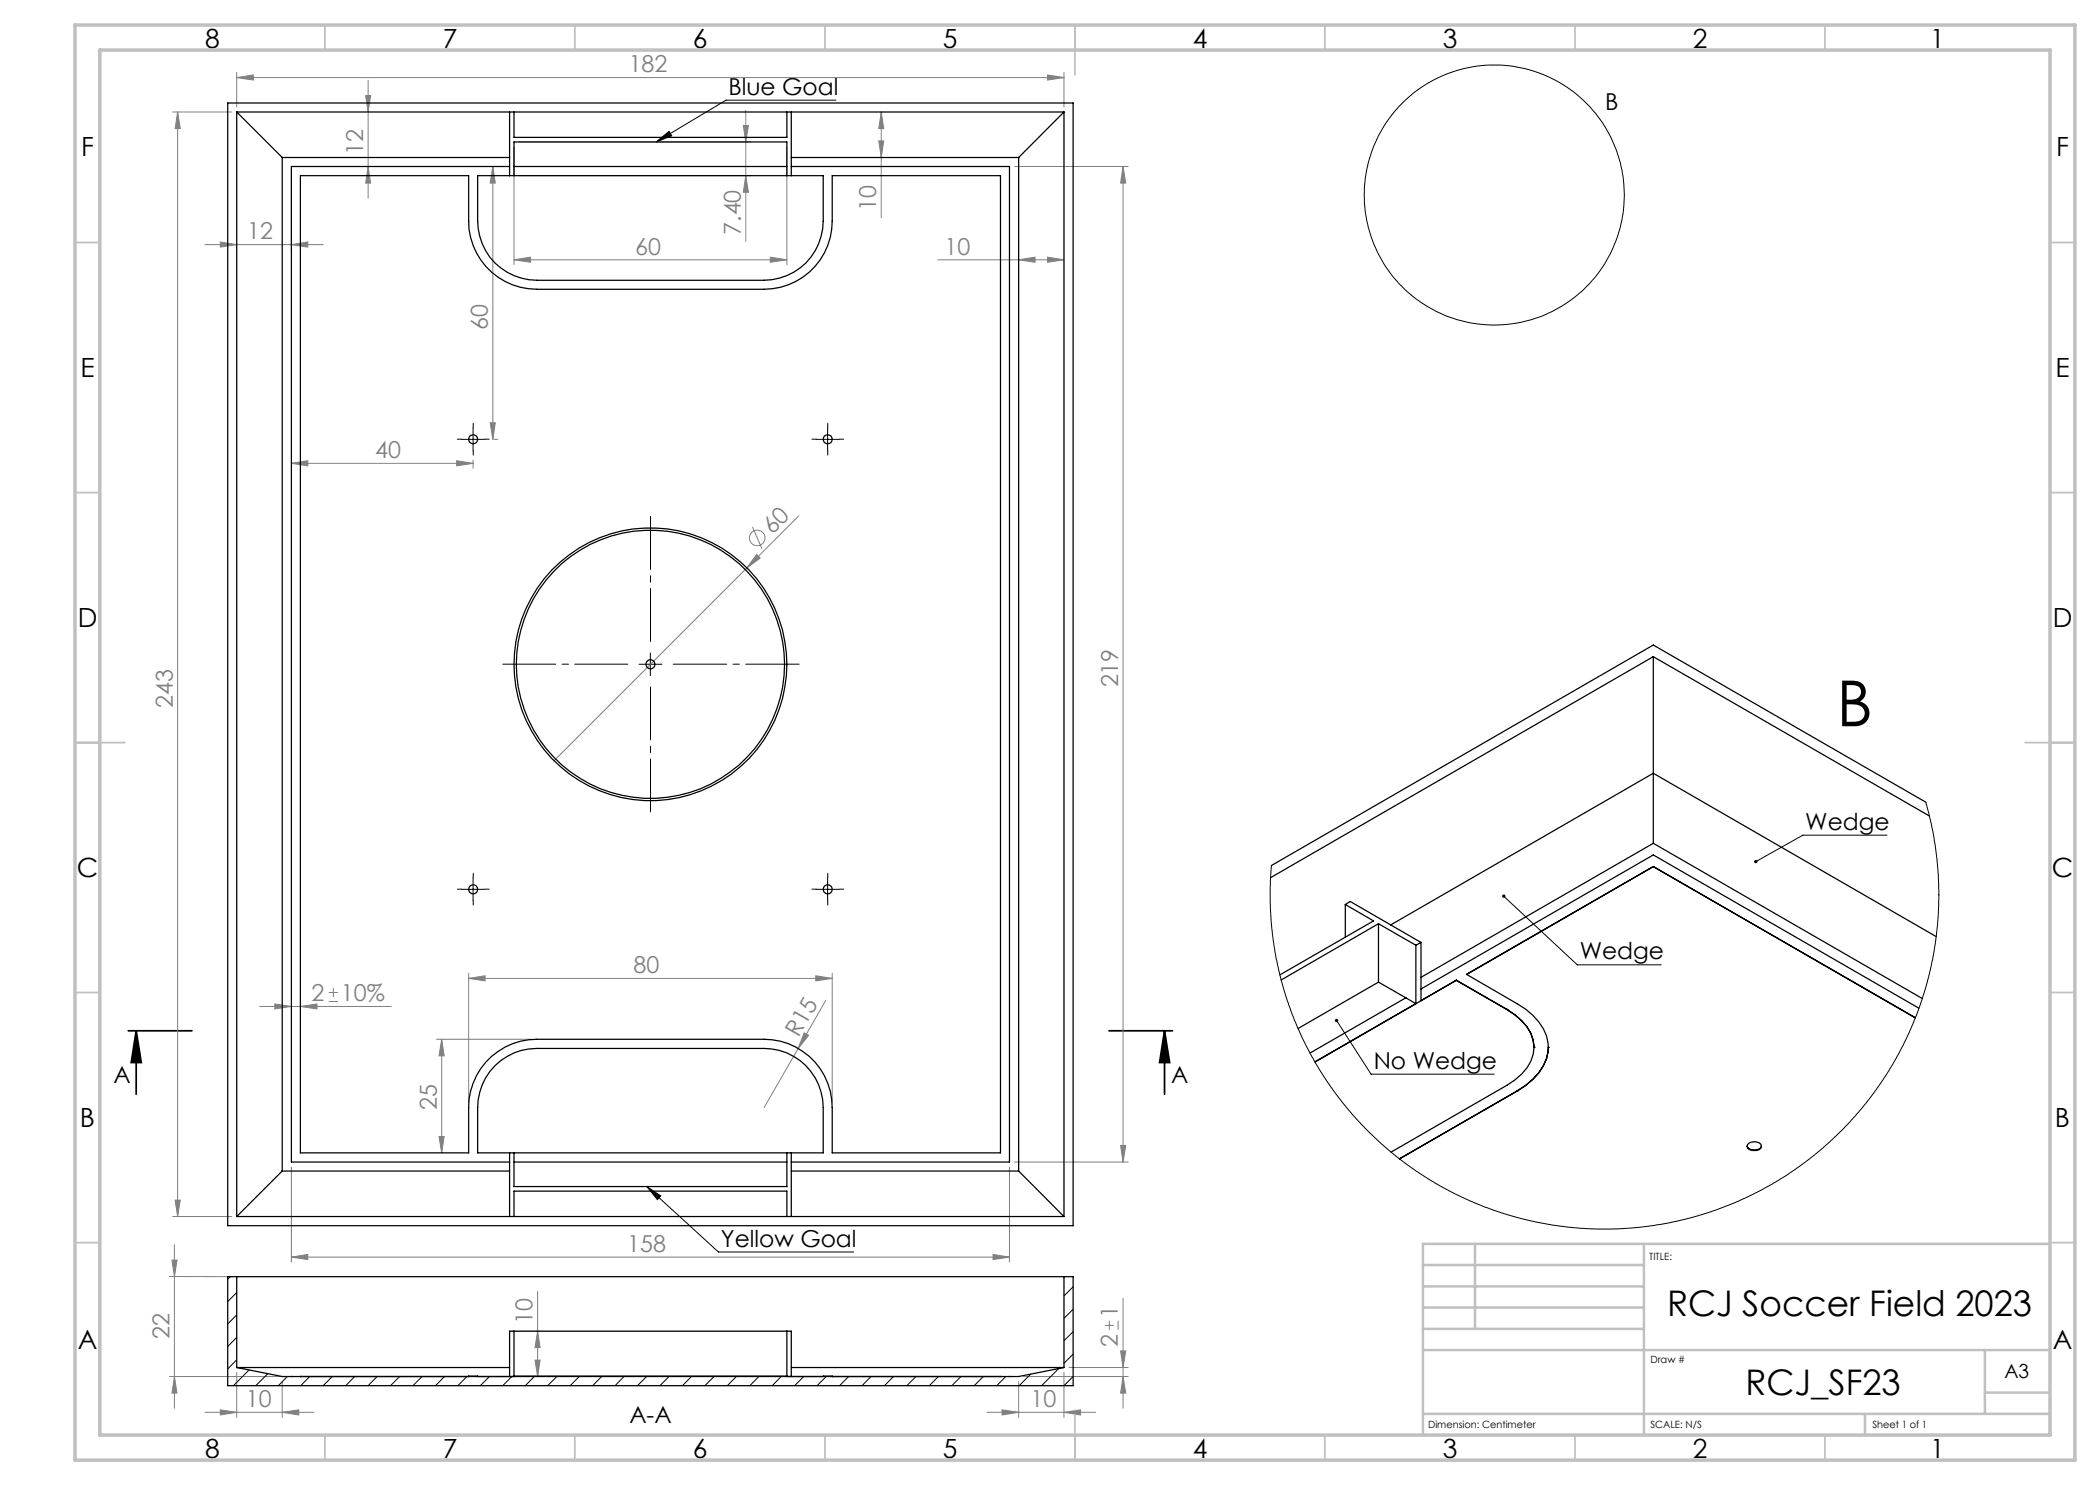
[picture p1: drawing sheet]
<svg xmlns="http://www.w3.org/2000/svg" width="420mm" height="297mm" viewBox="0 0 420 297" stroke-linecap="round" stroke-linejoin="round" font-family="sans-serif">
<g fill="none" stroke="#808080" stroke-width=".2">
<path d="M47.3 15.5l3.4-.5v1zM47.3 14.5v6.9M47.3 15.5h165.5M73.1 19.1h1l-.5 3.3zM73.6 16v23.6M209.5 15l3.3 .5-3.3 .5zM212.8 14.5v6.9M34.5 22.4h11.9M35.5 22.4v220.9M35.5 22.4l.6 3.3h-1.1zM58.3 34.3v15.6M73.6 33.3l.5 3.3h-1z"/>
<path d="M98.6 33.3l.5 3.3h-1.1zM98.6 33.3v54.6M102.8 29.4v23.5M103.8 35.1h46.4M103.8 28.4h46.4M148.7 25.1h1l-.5 3.3zM149.2 35.1l.5 3.3h-1zM149.2 22v26.3M157.4 29.4v23.5M175.8 28.2h.9l-.5 3.3zM176.2 22.4l.5 3.3h-.9zM176.2 22.4v21.2"/>
<path d="M202.9 33.3h22.7M224.6 33.3v199.1M224.6 33.3l.5 3.3h-1zM41 48.9h23.6M44.1 48.4l3.2 .5-3.2 .5zM58.3 48.9l3.3-.5v1zM102.8 52l3.3-.6v1.1zM102.8 52h54.6M154.1 51.4l3.3 .6-3.3 .5zM187.6 52h25.2M203.7 52l3.3-.6v1.1zM209.5 51.4l3.3 .6-3.3 .5z"/>
<path d="M58.3 92.7l3.3-.6v1.1zM58.3 92.7h36.3M91.3 92.1l3.3 .6-3.3 .5zM94.6 92v1.7M98 84.6h1.1l-.5 3.3zM98.8 87.9h.8M150.5 105.4l1.9 4.4M151.3 110.9l.7 .7-2.6 2zM159.8 103.1l-49 49M65.8 198.5h1.8M66.7 197.6v1.8M93.7 195.7l3.3-.5v1z"/>
<path d="M93.7 194.7v25.8M93.7 195.7h72.7M163.2 195.2l3.2 .5-3.2 .5zM166.4 194.7v25.8M51.9 201.3h26.3M55 200.8l3.3 .5-3.3 .5zM60.1 201.3l3.3-.5v1zM65.8 200.3h1.8M87.3 207.9h19.1M88.3 207.9l.5 3.3h-1zM88.3 207.9v22.7M160.8 206.6l.9 .5-2.1 2.6z"/>
<path d="M165.2 200.1l-12.4 21.4M58.3 233.4v19M87.8 227.3h1l-.5 3.3zM201.9 233.4v19M202.9 232.4h22.7M224.1 229.1h1l-.5 3.3zM33.9 255.3h12.5M34.4 252h1l-.5 3.3zM34.5 243.3h11.9M34.9 249v32.7M35 240h1.1l-.6 3.3zM58.3 251.4l3.3-.5v1z"/>
<path d="M58.3 251.4h143.6M107.5 258.3v17M198.6 250.9l3.3 .5-3.3 .5zM224.6 259.7v22M33.9 275.3h23.4M34.9 275.3l.5 3.3h-1zM47.3 274.5v9M56.4 276.3v7.2M103.8 266.2h4.7M107 272h1l-.5 3.3zM107.5 266.2l.5 3.3h-1zM108.4 275.3h.1"/>
<path d="M203.7 276.3v7.2M204.7 275.3h20.9M212.8 274.5v9M213.8 273.5h11.8M221 265.1h1.7M221.9 264.2v1.8M223.6 264.2v1.8M224.1 270.2h1l-.5 3.3zM224.6 275.3l.5 3.3h-1zM41 282.5h21.8M44.1 282l3.2 .5-3.2 .5zM56.4 282.5l3.4-.5v1z"/>
<path d="M197.4 282.5h21.7M200.4 282l3.3 .5-3.3 .5zM212.8 282.5l3.3-.5v1z"/>
<circle cx="151.5" cy="107.6" r="1.56"/>
</g>
<g fill="none" stroke="#000" stroke-width=".2">
<path d="M131.2 28.4l2.6-2.1 .5 .9zM167.2 20h-22l-14 8.4M92.4 87.9h4.5M94.6 85.6v4.5M163.3 87.9h4.5M165.5 85.6v4.5M127.8 132.9h4.6M130.1 130.6v4.5M92.4 177.9h4.5M94.6 175.6v4.5M163.3 177.9h4.5M165.5 175.6v4.5"/>
<path d="M300.7 179.2l14.8 13.8h16.7M377.4 167h-16.8l-9.4 5.3M267.3 204.1l6.9 10.7h24.6M129.4 237.3l2.8 1.9-.7 .7zM129.4 237.3l14.3 13.1h27"/>
<circle cx="298.9" cy="39" r="26"/>
</g>
<path d="M25.6 206.2h12.8M27.2 206.2l1.1 6.3h-2.1zM27.2 206.2v12.7M221.8 206.2h12.7M232.9 206.2l1 6.3h-2zM232.9 206.2v12.7" fill="none" stroke="#000" stroke-width=".35"/>
<path d="M125.6 132.8h-25M130.1 137.4v25M130.1 128.3v-25M134.6 132.8h25.2" fill="none" stroke="#000" stroke-width=".2" stroke-dasharray="15.2 1.3 1.3 1.3" stroke-dashoffset="4.6"/>
<g fill="none" stroke="#000" stroke-width=".2" stroke-dasharray="15.2 1.3 1.3 1.3">
<path d="M92.4 87.8h-.9M94.6 90.1v.9M94.6 85.6v-.9M96.9 87.8h.9M163.3 87.8h-.9M165.6 90.1v.9M165.6 85.6v-.9M167.8 87.8h.9M92.4 177.8h-.9M94.6 175.6v-.9M96.9 177.8h.9M163.3 177.8h-.9"/>
<path d="M165.6 175.6v-.9M167.8 177.8h.9M94.6 180.1v.9M165.6 180.1v.9"/>
</g>
<g fill="none" stroke="#c0c0c0" stroke-width=".35">
<path d="M65 5v5M115 5v5M165 5v5M215 5v10M265 5v5M315 5v5M365 5v5M15 48.5h5M410 48.5h5M15 98.5h5M410 98.5h5M15 148.5h10"/>
<path d="M405 148.5h10M15 198.5h5M410 198.5h5M15 248.5h5M410 248.5h5M65 287v5M115 287v5M165 287v5M215 282v10M265 287v5M315 287v5M365 287v5"/>
</g>
<path d="M284.6 257.3h44.2M284.6 253h44.2M295 248.8v17M328.8 248.8v38.2M410 248.8h-125.4v38.2M284.6 265.8h44.2M284.6 261.5h44.2M284.6 270h125.4M397 270v12.8M397 278.5h13M284.6 282.8h125.4M373 282.8v4.2" fill="none" stroke="#c0c0c0" stroke-width=".5"/>
<path d="M15 5h400v287h-400zM20 10h390v277h-390z" fill="none" stroke="#c0c0c0" stroke-width=".7"/>
<g fill="#000">
<path d="M131.2 28.4l2.6-2.1 .5 .9zM129.4 237.3l2.8 1.9-.7 .7zM267.1 203.9a.34 .34 0 0 0 .2 .5 .34 .34 0 0 0 .4-.4 .34 .34 0 0 0-.6-.2l.2 .3zM300.5 179a.34 .34 0 0 0 0 .5 .34 .34 0 0 0 .5-.2 .34 .34 0 0 0-.3-.4l-.2 .1 .2 .2zM350.9 172.1v.4l.3-.2-.3 .2a.34 .34 0 0 0 .5 .1 .34 .34 0 0 0 0-.5 .34 .34 0 0 0-.5 0z"/>
<path d="M232.9 206.2l1 6.3h-2zM27.2 206.2l1.1 6.3h-2.1z"/>
</g>
<g fill="#808080">
<path d="M151.3 110.9l.7 .7-2.6 2z"/>
<path d="M160.8 206.6l.9 .5-2.1 2.6z"/>
<path d="M44.1 282l3.2 .5-3.2 .5zM56.4 282.5l3.4-.5v1zM200.4 282l3.3 .5-3.3 .5zM212.8 282.5l3.3-.5v1z"/>
<path d="M102.8 52l3.3-.6v1.1zM154.1 51.4l3.3 .6-3.3 .5z"/>
<path d="M55 200.8l3.3 .5-3.3 .5zM60.1 201.3l3.3-.5v1z"/>
<path d="M93.7 195.7l3.3-.5v1zM163.2 195.2l3.2 .5-3.2 .5z"/>
<path d="M58.3 251.4l3.3-.5v1zM198.6 250.9l3.3 .5-3.3 .5z"/>
<path d="M203.7 52l3.3-.6v1.1zM209.5 51.4l3.3 .6-3.3 .5z"/>
<path d="M209.5 15l3.3 .5-3.3 .5zM47.3 15.5l3.4-.5v1z"/>
<path d="M58.3 48.9l3.3-.5v1zM44.1 48.4l3.2 .5-3.2 .5zM91.3 92.1l3.3 .6-3.3 .5zM58.3 92.7l3.3-.6v1.1z"/>
<path d="M34.4 252h1l-.5 3.3zM34.9 275.3l.5 3.3h-1z"/>
<path d="M149.2 35.1l.5 3.3h-1zM148.7 25.1h1l-.5 3.3z"/>
<path d="M224.6 275.3l.5 3.3h-1zM224.1 270.2h1l-.5 3.3z"/>
<path d="M98 84.6h1.1l-.5 3.3zM98.6 33.3l.5 3.3h-1.1z"/>
<path d="M107.5 266.2l.5 3.3h-1zM107 272h1l-.5 3.3z"/>
<path d="M88.3 207.9l.5 3.3h-1zM87.8 227.3h1l-.5 3.3z"/>
<path d="M35.5 22.4l.6 3.3h-1.1zM35 240h1.1l-.6 3.3zM224.6 33.3l.5 3.3h-1zM224.1 229.1h1l-.5 3.3zM73.1 19.1h1l-.5 3.3zM73.6 33.3l.5 3.3h-1zM176.2 22.4l.5 3.3h-.9zM175.8 28.2h.9l-.5 3.3z"/>
</g>
<g fill="none" stroke="#000" stroke-width=".25">
<path d="M45.5 20.6h169.1v224.5h-169.1zM47.3 22.4h165.5M47.3 22.4v220.9M47.3 22.4l9.1 9.1M56.4 31.5h45.5M56.4 31.5v202.7M60.1 35.1h33.6v9.1a13.6 13.6 0 0 0 13.7 13.7h45.4a13.6 13.6 0 0 0 13.6-13.7v-9.1h33.7v195.5h-33.7v-9.1a13.6 13.6 0 0 0-13.6-13.6h-45.4a13.6 13.6 0 0 0-13.7 13.6v9.1h-33.6zM95.5 35.1h69.1v9.1a11.8 11.8 0 0 1-11.8 11.9h-45.4a11.8 11.8 0 0 1-11.9-11.9zM101.9 22.4v12.7M101.9 33.3h-43.6v199.1h43.6M102.8 22.4v5.1h54.6v-5.1M102.8 35.1v-6.7h54.6v6.7"/>
<path d="M102.8 33.3h54.6M158.3 22.4v12.7M158.3 31.5h45.4M158.3 33.3h43.6v199.1h-43.6M203.7 31.5v202.7M212.8 22.4v220.9M212.8 22.4l-9.1 9.1M330.7 131.3l55.2 31.9M330.7 131.3l-76.6 44.2M330.7 131.3v37.4M330.7 173.3l-37.4 21.6 10.1 5.8a11.3 11.3 0 0 1 6.2 8 9.5 9.5 0 0 1-4.5 8.4l-1.7 1.1M330.7 173.3h.1"/>
<path d="M330.7 173.3l52.4 30.3M330.7 173.3l-37.4 21.6M330.7 168.7l-46.5 26.8M330.7 168.7l53.8 31M385.2 160.4l-54.5-31.4-76.4 44.1M269.1 180.9l1-.6 14.1 8.2M269.1 180.9v6.5M269.1 180.9l5.6 3.3-18.7 10.8M275.7 184.7l7.5 4.4M275.7 184.7l-19.5 11.3M275.7 184.7v11.7M275.7 196.4l-16.1 9.3"/>
<path d="M275.7 196.4l5.5 3.2M278.1 185l52.6-30.3 56.5 32.6M281.2 199.6l2 1.1M281.2 199.6l-19.2 11M283.2 189.1v11.6M284.2 197.8l46.5-26.8 53.1 30.6M284.2 188.5l-1 .6M284.2 188.5v11.6M291.3 196l10.1 5.9M291.3 196l-28.3 16.4M291.3 196v.1M99 213.1a11.7 11.7 0 0 1 8.4-3.4h45.4a11.8 11.8 0 0 1 11.8 11.8v9.1h-69.1v-9.1a11.9 11.9 0 0 1 3.5-8.4z"/>
<path d="M283.2 200.7l-20.2 11.7M301.4 201.9a10.7 10.7 0 0 1 5.2 6.2 7.1 7.1 0 0 1-2.3 6.7l-1.3 1.2-1.6 1.1-23.2 13.3M301.4 201.9a10.7 10.7 0 0 1 5.2 6.2l.2 1.4M301.4 201.9h.1M303.4 218.2h.1M303.4 218.2l-23.5 13.6M306.8 209.5h.1M309.7 209.5h.1M309.7 209.5a9.8 9.8 0 0 1-4.6 7.6l-1.7 1.1M56.4 234.2l-9.1 9.1M56.4 234.2h45.5M101.9 230.6v12.7"/>
<path d="M102.8 230.6v6.7h54.6v-6.7M102.8 232.4h54.6M158.3 230.6v12.7M158.3 234.2h45.4M203.7 234.2l9.1 9.1M349.4 229.2a.88 .88 0 0 0 .9 .9 1.61 1.61 0 0 0 2-.8v-.1M349.5 228.9a1.92 1.92 0 0 1 2.7 0l.1 .3a1.72 1.72 0 0 1-2.5 .6l-.3-.3-.1-.3zM45.5 255.3h169.1v21.8h-169.1zM47.3 255.3v18.2M47.3 243.3h165.5M102.8 243.3v-5.1h54.6v5.1M212.8 255.3v18.2"/>
<path d="M47.3 273.5l9.1 1.8h147.3l9.1-1.8M47.3 273.5h54.6M58.3 275.3h.1M60.1 275.3h.1M93.7 275.3h.1M101.9 275.3v-9.1h56.4v9.1M102.8 266.2v9.1h-9.1M102.8 275.2h54.6M157.4 266.2v9.1h9M158.3 273.5h54.5M166.4 275.3h.1M200.1 275.3h.1"/>
<path d="M201.9 275.3h.1"/>
<circle cx="94.6" cy="87.8" r=".91"/>
<circle cx="165.5" cy="87.9" r=".91"/>
<circle cx="130.1" cy="132.9" r=".91"/>
<circle cx="130.1" cy="132.8" r="26.8"/>
<circle cx="130.1" cy="132.9" r="27.3"/>
<circle cx="94.6" cy="177.9" r=".91"/>
<circle cx="165.5" cy="177.9" r=".91"/>
</g>
<g fill="none" stroke="#000" stroke-width=".2">
<path d="M385.2 160.4l.8 3.4 .9 4 .8 7.2v6.3l-.2 3.5-.4 3.9-.6 3.3-1 4.4-2.1 6.3-2.9 6.6-2 3.6-1.9 3.1-4.2 5.7-2.2 2.5-3.1 3.1-2.5 2.3-3.6 2.8-5.8 4-6.1 3.2-7 2.8-6.8 1.9-3.4 .6-3.9 .6-4.3 .3h-4.5l-5.7-.4-2.9-.4-4.6-.8-7.1-2.1-4.2-1.6-3-1.4-5.5-3-3-1.9-3.8-2.8-5.3-4.7-4.6-5-2.7-3.4-1.7-2.4-3.7-6.3-1.9-4.2-1.3-3.3-1.3-3.8-1.1-4.1-1.2-6.4-.6-7.2 .1-4.5 .2-3M46 255.3l-.5 .5M47.3 258.5l-1.8 1.8M214.6 257.3l-1.8 1.9M47.3 263l-1.8 1.8M47.3 267.5l-1.8 1.8M47.3 272l-1.8 1.8M49.8 274l-3.1 3.1M53.6 274.7l-2.4 2.4M57.5 275.3l-1.8 1.8M61.9 275.3l-1.8 1.8M66.5 275.3l-1.9 1.8"/>
<path d="M70.9 275.3l-1.8 1.8M75.4 275.3l-1.8 1.8M79.9 275.3l-1.8 1.8M84.4 275.3l-1.8 1.8M88.9 275.3l-1.8 1.8M93.4 275.3l-1.8 1.8M97.9 275.3l-1.8 1.8M102.4 275.3l-1.9 1.8M106.9 275.3l-1.8 1.8M111.4 275.3l-1.9 1.8M115.9 275.3l-1.9 1.8M120.3 275.3l-1.8 1.8"/>
<path d="M124.8 275.3l-1.8 1.8M129.3 275.3l-1.8 1.8M133.8 275.3l-1.8 1.8M138.3 275.3l-1.8 1.8M142.8 275.3l-1.8 1.8M147.3 275.3l-1.8 1.8M151.8 275.3l-1.8 1.8M156.2 275.3l-1.8 1.8M160.8 275.3l-1.9 1.8M165.2 275.3l-1.8 1.8M169.7 275.3l-1.8 1.8M174.2 275.3l-1.8 1.8"/>
<path d="M178.7 275.3l-1.8 1.8M183.2 275.3l-1.8 1.8M187.7 275.3l-1.8 1.8M192.2 275.3l-1.8 1.8M196.7 275.3l-1.9 1.8M201.2 275.3l-1.8 1.8M206.1 274.8l-2.3 2.3M211.7 273.7l-3.4 3.4M214.6 261.9l-1.8 1.8M214.6 266.3l-1.8 1.8M214.6 270.8l-1.8 1.9M214.6 275.3l-1.8 1.8"/>
</g>
<text font-size="12.7" x="367.3" y="145.3">B</text>
<g font-size="7.1">
<text x="333.4" y="263.3">RCJ Soccer Field 2023</text>
<text x="349.1" y="279">RCJ_SF23</text>
</g>
<g font-size="5.3">
<text x="41" y="9.5">8</text>
<text x="88.5" y="9.5">7</text>
<text x="138.5" y="9.5">6</text>
<text x="188.5" y="9.5">5</text>
<text x="238.5" y="9.5">4</text>
<text x="288.5" y="9.5">3</text>
<text x="338.5" y="9.5">2</text>
<text x="386" y="9.5">1</text>
<text x="16.2" y="31.2">F</text>
<text x="411.2" y="31.2">F</text>
<text x="16.1" y="75.5">E</text>
<text x="411.1" y="75.5">E</text>
<text x="15.5" y="125.5">D</text>
<text x="410.5" y="125.5">D</text>
<text x="15.4" y="175.5">C</text>
<text x="410.4" y="175.5">C</text>
<text x="16" y="225.5">B</text>
<text x="411" y="225.5">B</text>
<text x="15.5" y="269.7">A</text>
<text x="410.5" y="269.7">A</text>
<text x="41" y="291.5">8</text>
<text x="88.5" y="291.5">7</text>
<text x="138.5" y="291.5">6</text>
<text x="188.5" y="291.5">5</text>
<text x="238.5" y="291.5">4</text>
<text x="288.5" y="291.5">3</text>
<text x="338.5" y="291.5">2</text>
<text x="386" y="291.5">1</text>
</g>
<g font-size="4.7" fill="#808080">
<text x="125.7" y="14.5">182</text>
<text x="72.6" y="30.9" transform="rotate(-90 72.6 30.9)">12</text>
<text x="49.4" y="47.9">12</text>
<text x="148.2" y="47" transform="rotate(-90 148.2 47)">7.40</text>
<text x="175.3" y="42.3" transform="rotate(-90 175.3 42.3)">10</text>
<text x="127" y="50.9">60</text>
<text x="188.9" y="50.9">10</text>
<text x="97.6" y="65.9" transform="rotate(-90 97.6 65.9)">60</text>
<text x="75" y="91.6">40</text>
<text x="154.5" y="107" transform="rotate(-45 154.5 107)">60</text>
<text x="223.6" y="137.5" transform="rotate(-90 223.6 137.5)">219</text>
<text x="34.5" y="141.6" transform="rotate(-90 34.5 141.6)">243</text>
<text x="126.7" y="194.6">80</text>
<text x="62.3" y="200.2">2</text>
<text x="68.2" y="200.2">10%</text>
<text x="159.7" y="207.6" transform="rotate(-60 159.7 207.6)">R15</text>
<text x="87.3" y="222" transform="rotate(-90 87.3 222)">25</text>
<text x="125.4" y="250.4">158</text>
<text x="223.6" y="263.5" transform="rotate(-90 223.6 263.5)">1</text>
<text x="33.9" y="267.8" transform="rotate(-90 33.9 267.8)">22</text>
<text x="106.5" y="264.8" transform="rotate(-90 106.5 264.8)">10</text>
<text x="223.6" y="269.4" transform="rotate(-90 223.6 269.4)">2</text>
<text x="49.1" y="281.4">10</text>
<text x="206.1" y="281.4">10</text>
</g>
<g font-size="4.7">
<text x="145.7" y="19">Blue Goal</text>
<text x="321" y="22">B</text>
<text x="361.1" y="165.9">Wedge</text>
<text x="315.9" y="191.9">Wedge</text>
<text x="274.7" y="213.8">No Wedge</text>
<text x="22.7" y="216.7">A</text>
<text x="234.2" y="216.7">A</text>
<text x="144.2" y="249.4">Yellow Goal</text>
<text x="125.9" y="284.6">A-A</text>
</g>
<text font-size="3.9" x="400.9" y="275.5">A3</text>
<g font-size="2">
<text x="329.9" y="251.9">TITLE:</text>
<text x="330.1" y="272.5">Draw #</text>
<text x="285.6" y="285.5">Dimension: Centimeter</text>
<text x="330.1" y="285.6">SCALE: N/S</text>
<text x="374.5" y="285.6">Sheet 1 of 1</text>
</g>
</svg>
